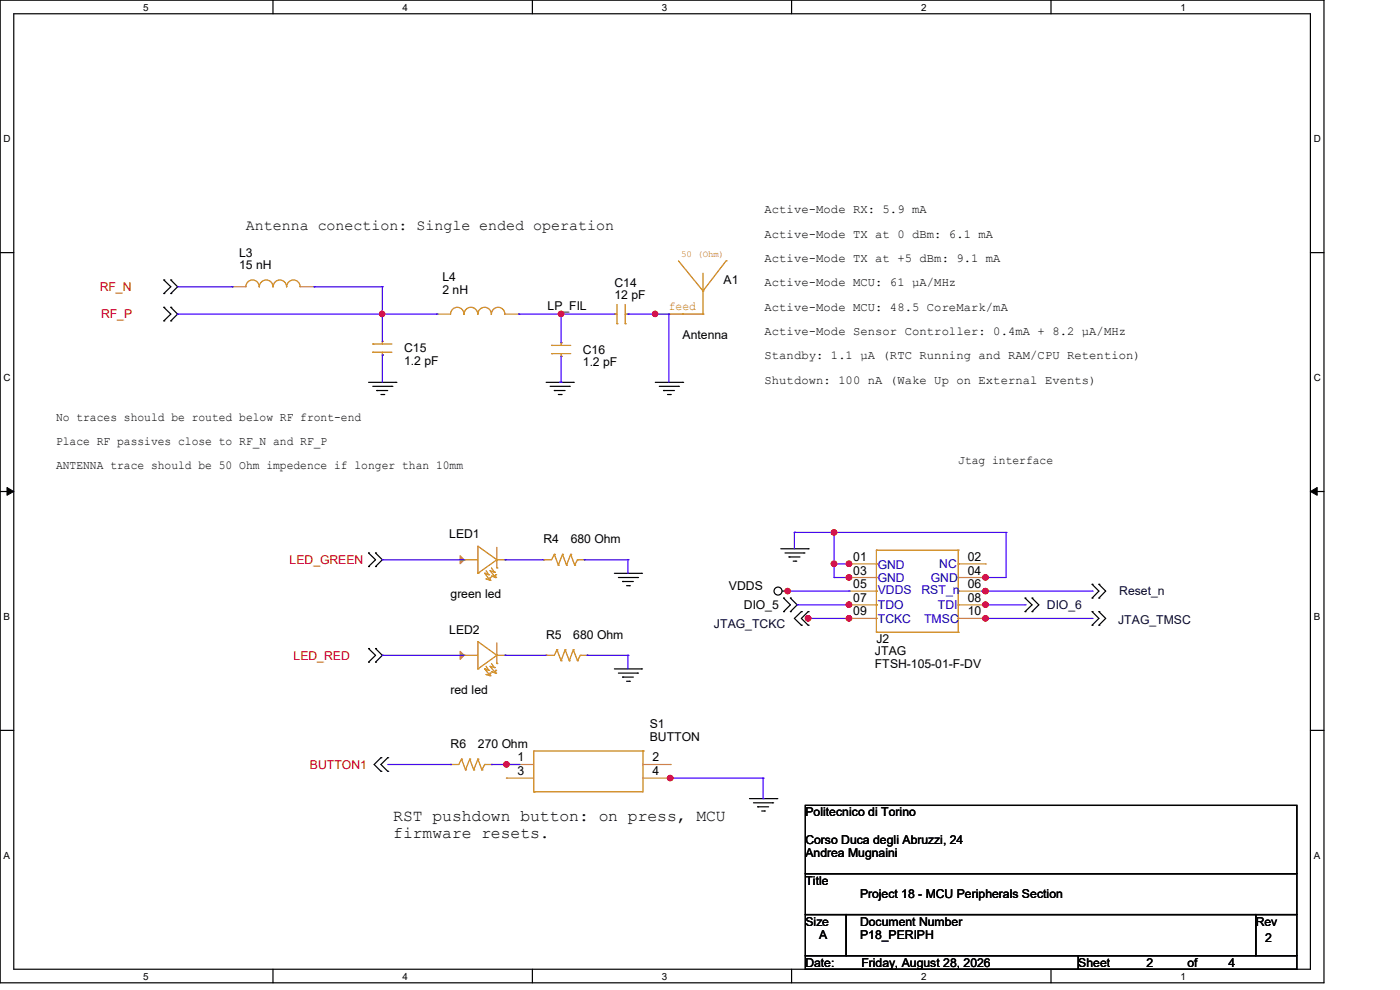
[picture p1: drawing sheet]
<svg xmlns="http://www.w3.org/2000/svg" width="297mm" height="210mm" viewBox="0 0 297 210" stroke-linecap="round" stroke-linejoin="round" font-family="sans-serif">
<path d="M0 0h280.9v208.5h-280.9zM2.9 2.9h275.1v202.7h-275.1z" fill="none" stroke="#000" stroke-width=".25"/>
<g fill="#fff">
<path d="M30.4 .3h1.1v2.4h-1.1z"/>
<path d="M30.4 205.9h1.1v2.3h-1.1z"/>
</g>
<path d="M57.9 0v2.9M57.9 205.6v2.9" fill="none" stroke="#000" stroke-width=".25"/>
<g fill="#fff">
<path d="M85.4 .3h1.1v2.4h-1.1z"/>
<path d="M85.4 205.9h1.1v2.3h-1.1z"/>
</g>
<path d="M112.9 0v2.9M112.9 205.6v2.9" fill="none" stroke="#000" stroke-width=".25"/>
<g fill="#fff">
<path d="M140.4 .3h1.2v2.4h-1.2z"/>
<path d="M140.4 205.9h1.2v2.3h-1.2z"/>
</g>
<path d="M167.9 0v2.9M167.9 205.6v2.9" fill="none" stroke="#000" stroke-width=".25"/>
<g fill="#fff">
<path d="M195.4 .3h1.2v2.4h-1.2z"/>
<path d="M195.4 205.9h1.2v2.3h-1.2z"/>
</g>
<path d="M223 0v2.9M223 205.6v2.9" fill="none" stroke="#000" stroke-width=".25"/>
<g fill="#fff">
<path d="M250.4 .3h1.2v2.4h-1.2z"/>
<path d="M250.4 205.9h1.2v2.3h-1.2z"/>
<path d="M.8 28.2h1.4v2.4h-1.4z"/>
<path d="M278.7 28.2h1.5v2.4h-1.5z"/>
<path d="M.8 78.9h1.4v2.3h-1.4z"/>
<path d="M278.7 78.9h1.5v2.3h-1.5z"/>
</g>
<path d="M0 53.6h2.9M278 53.6h2.9" fill="none" stroke="#000" stroke-width=".25"/>
<g fill="#fff">
<path d="M.8 129.6h1.3v2.3h-1.3z"/>
<path d="M278.7 129.6h1.4v2.3h-1.4z"/>
</g>
<path d="M0 104.3h2.9M278 104.3h2.9" fill="none" stroke="#000" stroke-width=".25"/>
<path d="M1.5 103.4l1.4 .9-1.4 .8zM278 104.3l1.4-.9v1.7z" fill="#000" stroke="#000" stroke-width=".21"/>
<g fill="#fff">
<path d="M.8 180.3h1.3v2.3h-1.3z"/>
<path d="M278.7 180.3h1.4v2.3h-1.4z"/>
</g>
<g fill="none" stroke="#000" stroke-width=".25">
<path d="M34.8 59.4h.1M34.8 59.4l1.4 1.4-1.4 1.5M36.2 59.4h.1M36.2 59.4l1.5 1.4-1.5 1.5M34.8 62.3h.1M34.8 68.1h.1M34.8 65.2h.1M34.8 65.2l1.4 1.4-1.4 1.5M36.2 62.3h.1M36.2 65.2h.1M36.2 68.1h.1M36.2 65.2l1.5 1.4-1.5 1.5"/>
<path d="M78.2 81.1h5.8M79.1 82h4M79.9 82.8h.1M79.9 82.8h2.4M80.8 83.7h.6M81.4 83.7h.1M83.1 82h.1M84 81.1h.1M115.9 81.1h5.7M116.7 82h4.1M117.6 82.8h.1M117.6 82.8h2.3"/>
<path d="M118.4 83.7h.6M119 83.7h.1M120.8 82h.1M121.6 81.1h.1M139 81.1h5.8M139.9 82h4M140.8 82.8h.1M140.8 82.8h2.3M141.6 83.7h.6M142.2 83.7h.1M143.9 82h.1M144.8 81.1h.1"/>
<path d="M78.2 117.3h.1M78.2 117.3l1.5 1.4-1.5 1.5M79.7 117.3h.1M79.7 117.3l1.4 1.4-1.4 1.5M165.7 116.4h5.7M166.5 117.3h4.1M167.4 118.2h.1M167.4 118.2h2.3M168.3 119h.5M168.8 119h.1M170.6 117.3h.1M171.4 116.4h.1"/>
<path d="M78.2 120.2h.1M78.2 137.6h.1M78.2 137.6l1.5 1.4-1.5 1.5M79.7 120.2h.1M79.7 137.6h.1M79.7 137.6l1.4 1.4-1.4 1.5M130.3 121.6h5.8M131.2 122.5h4.1M132.1 123.4h.1M132.1 123.4h2.3M132.9 124.2h.6M133.5 124.2h.1"/>
<path d="M135.3 122.5h.1M136.1 121.6h.1M165.9 125.4h1.2M166.2 129.8h.1M166.2 126.9h.1M166.2 126.9l1.5 1.4-1.5 1.5M167.1 125.4h.1M167.7 126.9h.1M167.7 129.8h.1M167.7 126.9l1.4 1.4-1.4 1.5M170 132.6h.1M170 129.8h.1"/>
<path d="M170 129.8l-1.5 1.4 1.5 1.4M171.4 132.6h.1M171.4 129.8h.1M171.4 129.8l-1.4 1.4 1.4 1.4M217.5 126.9h.1M217.5 129.8h.1M217.5 126.9l1.4 1.4-1.4 1.5M218.9 126.9h.1M218.9 129.8h.1M218.9 126.9l1.5 1.4-1.5 1.5M231.7 129.8h.1M231.7 132.6h.1"/>
<path d="M231.7 124h.1M231.7 126.9h.1M231.7 129.8l1.4 1.4-1.4 1.4M231.7 124l1.4 1.4-1.4 1.5M233.1 129.8h.1M233.1 132.6h.1M233.1 124h.1M233.1 126.9h.1M233.1 129.8l1.5 1.4-1.5 1.4M233.1 124l1.5 1.4-1.5 1.5M0 154.9h2.9M78.2 140.5h.1"/>
<path d="M79.7 140.5h.1M130.3 141.9h5.8M131.2 142.8h4.1M132.1 143.6h.1M132.1 143.6h2.3M132.9 144.5h.6M133.5 144.5h.1M135.3 142.8h.1M136.1 141.9h.1M278 154.9h2.9M80.8 160.7h.1M80.8 163.6h.1"/>
<path d="M80.8 160.7l-1.4 1.5 1.4 1.4M82.3 160.7h.1M82.3 163.6h.1M82.3 160.7l-1.5 1.5 1.5 1.4M159 169.4h5.8M159.9 170.3h4M160.7 171.2h.1M160.7 171.2h2.4M161.6 172h.6M162.2 172h.1M163.9 170.3h.1M164.8 169.4h.1"/>
<path d="M170.9 170.9h104.2v14.4h-104.2zM170.9 185.3h104.2v8.7h-104.2zM170.9 194h8.6v8.7h-8.6zM179.5 194h86.9v8.7h-86.9zM266.4 194h8.7v8.7h-8.7zM170.9 202.7h57.9v2.9h-57.9zM228.8 202.7h46.3v2.9h-46.3z"/>
<circle cx="165.1" cy="125.4" r=".85"/>
</g>
<g fill="none" stroke="#cc8006" stroke-width=".25">
<path d="M143.9 55.3l5.2 6.4M149.1 58v8.6M154.1 55.3h.1M154.1 55.3l-5 6.4M52.2 60.8a1.42 1.42 0 0 1 1.4-1.4 1.42 1.42 0 0 1 1.4 1.4M55 60.8a1.44 1.44 0 0 1 1.5-1.4 1.44 1.44 0 0 1 1.4 1.4M58 60.8a1.42 1.42 0 0 1 1.4-1.4 1.42 1.42 0 0 1 1.4 1.4M60.8 60.8a1.42 1.42 0 0 1 1.5-1.4 1.42 1.42 0 0 1 1.4 1.4M79.1 74.7h.1M79.1 73h.1M79.1 74.7h4M79.1 73h4"/>
<path d="M81.1 72.4h.1M81.1 75.3h.1M81.1 72.4v.6M81.1 74.7v.6M95.6 66.6a1.42 1.42 0 0 1 1.4-1.4 1.42 1.42 0 0 1 1.4 1.4M98.5 66.6a1.44 1.44 0 0 1 1.4-1.4 1.44 1.44 0 0 1 1.4 1.4M101.4 66.6a1.42 1.42 0 0 1 1.4-1.4 1.42 1.42 0 0 1 1.4 1.4M104.3 66.6a1.42 1.42 0 0 1 1.4-1.4 1.42 1.42 0 0 1 1.4 1.4M117 75h.1M117 73.3h.1M117 75h4.1M117 73.3h4.1"/>
<path d="M119 72.7h.1M119 75.6h.1M119 72.7v.6M119 75v.6M130.3 66.6h.1M130.3 66.6h.6M130.9 68.7h.1M130.9 64.6v4.1M132.6 68.7h.1M132.6 64.6v4.1M132.6 66.6h.6M133.2 66.6h.1"/>
<path d="M141.9 66.6h.1M141.9 66.6h7.2M144.8 66.6h.1M149.1 66.6h.1M149.1 61.7h.1M98.5 118.7h.1M98.5 118.7h2.9M105.4 118.7h.1M105.4 118.7h1.7M105.4 118.7l-4-2.8v5.7M105.4 116.1v4.4M105.4 118.7l-4 2.9"/>
<path d="M107.1 118.7h.1M115.3 118.7h.1M117.6 117.6h.1M117.6 117.6l-.6 1.1h-1.7M117.6 117.6l.8 2.3M118.4 119.9h.1M119.3 117.6h.1M119.3 117.6l-.9 2.3M119.3 117.6l.9 2.3M120.2 119.9h.1M121.1 117.6h.1M121.1 117.6l-.9 2.3"/>
<path d="M121.1 117.6l.8 2.3M121.9 119.9h.1M122.5 118.7h.1M122.5 118.7h1.5M122.5 118.7l-.6 1.2M124 118.7h.1M185.9 116.7h.1M185.9 119.6h.1M185.9 116.7h17.4M185.9 116.7v17.4M203.3 116.7h.1M203.3 119.6h.1"/>
<path d="M203.3 116.7v17.4M98.5 139h.1M98.5 139h2.9M101.4 121.6h.1M102.8 121.6h.1M102.8 121.6l.9 .3M102.8 121.6l1.2 1.5M103.1 122.8h.1M103.1 121.1l.6 .8M103.1 122.8l.9 .3M103.7 121.9h.1M104 123.1h.1"/>
<path d="M104 122.5h.1M104 122.5v.6M104.3 122.2h.1M104.3 120.5l.6 .9M104.3 122.2l.9 .3M104.9 121.4h.1M104.9 121.4l-.9-.3 1.2 1.4M105.2 122.5h.1M105.2 121.9h.1M105.2 121.9v.6M105.4 139h.1M105.4 120.5h.1"/>
<path d="M105.4 139l-4-2.9v5.8M105.4 139l-4 2.9M105.4 136.4v4.4M105.4 139h1.7M107.1 139h.1M115.9 139h.1M118.2 137.8h.1M118.2 137.8l-.6 1.2h-1.7M118.2 137.8l.8 2.4M119.9 137.8h.1M119.9 137.8l-.9 2.4M119.9 137.8l.9 2.4"/>
<path d="M121.6 137.8h.1M121.6 137.8l-.8 2.4M121.6 137.8l.9 2.4M123.1 139h.1M123.1 139h1.4M123.1 139l-.6 1.2M124.5 139h.1M185.9 134.1h.1M185.9 131.2h.1M185.9 122.5h.1M185.9 125.4h.1M185.9 128.3h.1"/>
<path d="M185.9 134.1h17.4M203.3 134.1h.1M203.3 131.2h.1M203.3 122.5h.1M203.3 125.4h.1M203.3 128.3h.1M101.4 141.9h.1M102.8 141.9h.1M102.8 141.9l.9 .3M102.8 141.9l1.2 1.4M103.1 143.1h.1M103.1 141.4l.6 .8"/>
<path d="M103.1 143.1l.9 .2M103.7 142.2h.1M104 143.3h.1M104 142.8h.1M104 142.8v.5M104.3 142.5h.1M104.3 140.8l.6 .8M104.3 142.5l.9 .3M104.9 141.6h.1M104.9 141.6l-.9-.2 1.2 1.4M105.2 142.8h.1M105.2 142.2h.1"/>
<path d="M105.2 142.2v.6M105.4 140.8h.1M119 140.2h.1M120.8 140.2h.1M122.5 140.2h.1M136.4 159.3h.1M136.4 159.3h-23.2v8.7M136.4 159.3v8.7h-23.2M95.6 162.2h.1M97.9 161h.1M97.9 161l-.6 1.2h-1.7M97.9 161l.9 2.3"/>
<path d="M98.8 163.3h.1M99.7 161h.1M99.7 161l-.9 2.3M99.7 161l.8 2.3M100.5 163.3h.1M101.4 161h.1M101.4 161l-.9 2.3M101.4 161l.8 2.3M102.2 163.3h.1M102.8 162.2h.1M102.8 162.2h1.5M102.8 162.2l-.6 1.1"/>
<path d="M104.3 162.2h.1M113.2 168h.1"/>
</g>
<g fill="none" stroke="#a84" stroke-width=".25">
<path d="M49.2 60.8h.1M49.2 60.8h3M63.7 60.8h2.9M66.6 60.8h.1M81.1 75.3h.1M81.1 72.4h.1M92.7 66.6h.1M92.7 66.6h2.9M107.1 66.6h3M110.1 66.6h.1M119 75.6h.1M119 72.7h.1"/>
<path d="M130.3 66.6h.1M133.2 66.6h.1M139 66.6h.1M139 66.6h2.9M98.5 118.7h.1M107.1 118.7h.1M115.3 118.7h.1M124 118.7h.1M180.1 119.6h.1M180.1 119.6h5.8M203.3 119.6h5.8M209.1 119.6h.1"/>
<path d="M98.5 139h.1M107.1 139h.1M115.9 139h.1M124.5 139h.1M180.1 122.5h.1M180.1 125.4h.1M180.1 128.3h.1M180.1 131.2h.1M180.1 122.5h5.8M180.1 125.4h5.8M180.1 128.3h5.8M180.1 131.2h5.8"/>
<path d="M203.3 122.5h5.8M203.3 125.4h5.8M203.3 128.3h5.8M203.3 131.2h5.8M209.1 122.5h.1M209.1 125.4h.1M209.1 128.3h.1M209.1 131.2h.1M95.6 162.2h.1M104.3 162.2h.1M107.4 162.2h.1M107.4 165.1h.1"/>
<path d="M107.4 162.2h5.8M107.4 165.1h5.8M136.4 162.2h5.8M136.4 165.1h5.8M142.2 162.2h.1M142.2 165.1h.1"/>
</g>
<g fill="#a84" stroke="#a84" stroke-width=".25">
<path d="M97.6 138.2l.9 .8-.9 .9z"/>
<path d="M97.6 117.9l.9 .8-.9 .9z"/>
</g>
<g fill="none" stroke="#4200ff" stroke-width=".25">
<path d="M37.7 66.6h.1M37.7 60.8h11.5M37.7 66.6h55M49.2 60.8h.1M66.6 60.8h.1M66.6 60.8h14.5M81.1 60.8h.1M81.1 66.6h.1M81.1 75.3h.1M81.1 60.8v11.6M81.1 75.3v5.8M92.7 66.6h.1"/>
<path d="M110.1 66.6h.1M110.1 66.6h20.2M119 66.6h.1M119 66.6v6.1M119 75.6v5.5M133.2 66.6h.1M133.2 66.6h8.7M139 66.6h.1M141.9 66.6h.1M141.9 66.6v14.5M118.7 81.1h.1M118.7 81.1h.3"/>
<path d="M119 81.1h.1M81.1 118.7h.1M81.1 118.7h17.4M107.1 118.7h.1M107.1 118.7h8.2M124 118.7h.1M124 118.7h9.2M133.2 118.7h.1M133.2 118.7v2.9M168.5 112.9h.1M168.5 112.9h44.9M168.5 112.9v3.5"/>
<path d="M177 119.6h.1M177 112.9h.1M177 119.6h3.4M177 112.9v9.6M180.1 119.6h.1M213.4 112.9h.1M213.4 112.9v9.6h-4.9M81.1 139h.1M81.1 139h17.4M107.1 139h.1M107.1 139h8.8M124.5 139h.1"/>
<path d="M124.5 139h8.7M133.2 139h.1M133.2 139v2.9M166.8 125.4h.1M166.8 125.4h13.3M169.1 128.3h.1M169.1 128.3h11.3M171.2 131.2h9.2M171.4 131.2h.1M177 122.5h.1M177 122.5h3.4M180.1 122.5h.1"/>
<path d="M180.1 125.4h.1M180.1 131.2h.1M180.4 128.3h.1M180.4 131.2h.1M208.2 125.4h23.5M208.5 122.5h.1M208.8 131.2h22.9M208.8 128.3h8.7M209.1 131.2h.1M209.1 128.3h.1M209.1 122.5h.1M209.1 125.4h.1"/>
<path d="M217.5 128.3h.1M231.7 125.4h.1M231.7 131.2h.1M82.3 162.2h13.3M95.6 162.2h.1M104.3 162.2h5.8M107.4 162.2h.1M110.1 162.2h.1M141.6 165.1h20.3M142.2 165.1h.1M161.9 169.4h.1M161.9 165.1h.1"/>
<path d="M161.9 165.1v4.3"/>
</g>
<g fill="#f00" stroke="#f00" stroke-width=".25">
<circle cx="119" cy="66.6" r=".56"/>
<circle cx="139" cy="66.6" r=".55"/>
<circle cx="81.1" cy="66.6" r=".55"/>
<circle cx="107.4" cy="162.2" r=".55"/>
<circle cx="142.2" cy="165.1" r=".56"/>
<circle cx="180.1" cy="119.6" r=".56"/>
<circle cx="176.9" cy="119.6" r=".56"/>
<circle cx="180.1" cy="122.5" r=".56"/>
<circle cx="176.9" cy="112.9" r=".56"/>
<circle cx="209.1" cy="122.5" r=".56"/>
<circle cx="167.1" cy="125.4" r=".55"/>
<circle cx="209.1" cy="125.4" r=".56"/>
<circle cx="180.1" cy="128.3" r=".56"/>
<circle cx="209.1" cy="128.3" r=".56"/>
<circle cx="171.4" cy="131.2" r=".56"/>
<circle cx="180.1" cy="131.2" r=".56"/>
<circle cx="209.1" cy="131.2" r=".56"/>
</g>
<g font-size="3.5">
<text x="83.4" y="174.2">RST pushdown button: on press, MCU</text>
<text x="83.4" y="177.7">firmware resets.</text>
</g>
<text font-size="3.2" x="52.2" y="48.9">Antenna conection: Single ended operation</text>
<g font-size="2.6">
<text x="162.2" y="45.3">Active-Mode RX: 5.9 mA</text>
<text x="162.2" y="50.4">Active-Mode TX at 0 dBm: 6.1 mA</text>
<text x="50.7" y="54.5">L3</text>
<text x="50.7" y="57.1">15 nH</text>
<text x="93.9" y="59.7">L4</text>
<text x="162.2" y="55.6">Active-Mode TX at +5 dBm: 9.1 mA</text>
<text x="93.9" y="62.3">2 nH</text>
<text x="116.2" y="65.8">LP_FIL</text>
<text x="130.3" y="60.8">C14</text>
<text x="130.3" y="63.5">12 pF</text>
<text x="153.5" y="60.3">A1</text>
<text x="162.2" y="60.7">Active-Mode MCU: 61 µA/MHz</text>
<text x="162.2" y="65.9">Active-Mode MCU: 48.5 CoreMark/mA</text>
<text x="144.8" y="71.8">Antenna</text>
<text x="162.2" y="71.1">Active-Mode Sensor Controller: 0.4mA + 8.2 µA/MHz</text>
<text x="85.7" y="74.8">C15</text>
<text x="85.7" y="77.3">1.2 pF</text>
<text x="123.7" y="75">C16</text>
<text x="123.7" y="77.6">1.2 pF</text>
<text x="162.2" y="76.2">Standby: 1.1 µA (RTC Running and RAM/CPU Retention)</text>
<text x="162.2" y="81.4">Shutdown: 100 nA (Wake Up on External Events)</text>
<text x="11.9" y="89.2">No traces should be routed below RF front-end</text>
<text x="11.9" y="94.4">Place RF passives close to RF_N and RF_P</text>
<text x="11.9" y="99.6">ANTENNA trace should be 50 Ohm impedence if longer than 10mm</text>
<text x="203.3" y="98.5">Jtag interface</text>
<text x="95.3" y="114.1">LED1</text>
<text x="115.3" y="115.3">R4</text>
<text x="121.1" y="115.3">680 Ohm</text>
<text x="181" y="119">01</text>
<text x="205.3" y="119">02</text>
<text x="154.6" y="125.1">VDDS</text>
<text x="181" y="121.9">03</text>
<text x="181" y="124.8">05</text>
<text x="205.3" y="121.9">04</text>
<text x="205.3" y="124.8">06</text>
<text x="95.6" y="126.9">green led</text>
<text x="157.8" y="129.2">DIO_5</text>
<text x="181" y="127.7">07</text>
<text x="181" y="130.6">09</text>
<text x="205.3" y="127.7">08</text>
<text x="205.3" y="130.6">10</text>
<text x="95.3" y="134.4">LED2</text>
<text x="115.9" y="135.6">R5</text>
<text x="121.6" y="135.6">680 Ohm</text>
<text x="185.9" y="136.4">J2</text>
<text x="185.6" y="141.6">FTSH-105-01-F-DV</text>
<text x="185.6" y="139">JTAG</text>
<text x="95.6" y="147.1">red led</text>
<text x="137.8" y="154.4">S1</text>
<text x="95.6" y="158.7">R6</text>
<text x="101.4" y="158.7">270 Ohm</text>
<text x="109.8" y="161.5">1</text>
<text x="137.8" y="157.3">BUTTON</text>
<text x="138.4" y="161.5">2</text>
<text x="109.8" y="164.4">3</text>
<text x="138.4" y="164.4">4</text>
<text x="170.9" y="173.2">Politecnico di Torino</text>
<text x="170.9" y="179">Corso Duca degli Abruzzi, 24</text>
<text x="170.9" y="181.9">Andrea Mugnaini</text>
<text x="170.9" y="187.7">Title</text>
<text x="182.5" y="190.6">Project 18 - MCU Peripherals Section</text>
<text x="170.9" y="196.3">Size</text>
<text x="182.5" y="196.3">Document Number</text>
<text x="266.4" y="196.3">Rev</text>
<text x="173.8" y="199.3">A</text>
<text x="182.5" y="199.3">P18_PERIPH</text>
<text x="268.4" y="199.8">2</text>
<text x="170.9" y="205.1">Date:</text>
<text x="182.8" y="205.1">Friday, August 28, 2026</text>
<text x="228.8" y="205.1">Sheet</text>
<text x="243.2" y="205.1">2</text>
<text x="251.9" y="205.1">of</text>
<text x="260.6" y="205.1">4</text>
</g>
<g font-size="2.6" fill="#f00">
<text x="21.2" y="61.7">RF_N</text>
<text x="21.5" y="67.5">RF_P</text>
<text x="61.4" y="119.6">LED_GREEN</text>
<text x="62.3" y="139.9">LED_RED</text>
<text x="65.7" y="163.1">BUTTON1</text>
</g>
<text font-size="2.6" fill="#cc8006" x="141.9" y="65.8">feed</text>
<g font-size="2.6" fill="#00c">
<text x="186.2" y="120.8">GND</text>
<text x="186.2" y="123.4">GND</text>
<text x="186.2" y="126">VDDS</text>
<text x="195.5" y="126">RST_n</text>
<text x="197.5" y="123.4">GND</text>
<text x="199.3" y="120.5">NC</text>
<text x="186.2" y="129.2">TDO</text>
<text x="199" y="129.2">TDI</text>
<text x="186.2" y="132.1">TCKC</text>
<text x="196" y="132.1">TMSC</text>
</g>
<g font-size="2.6" fill="#000040">
<text x="222.1" y="129.2">DIO_6</text>
<text x="237.4" y="126.3">Reset_n</text>
<text x="151.5" y="133.2">JTAG_TCKC</text>
<text x="237.2" y="132.4">JTAG_TMSC</text>
</g>
<g font-size="2.1">
<text x="30.4" y="2.2">5</text>
<text x="85.4" y="2.2">4</text>
<text x="140.4" y="2.2">3</text>
<text x="195.4" y="2.2">2</text>
<text x="250.4" y="2.2">1</text>
<text x=".8" y="30.1">D</text>
<text x="278.7" y="30.1">D</text>
<text x=".8" y="80.8">C</text>
<text x="278.7" y="80.8">C</text>
<text x=".8" y="131.5">B</text>
<text x="278.7" y="131.5">B</text>
<text x=".8" y="182.2">A</text>
<text x="278.7" y="182.2">A</text>
<text x="30.4" y="207.8">5</text>
<text x="85.4" y="207.8">4</text>
<text x="140.4" y="207.8">3</text>
<text x="195.4" y="207.8">2</text>
<text x="250.4" y="207.8">1</text>
</g>
<text font-size="2" fill="#cc8006" x="144.5" y="54.6">50 (Ohm)</text>
</svg>
